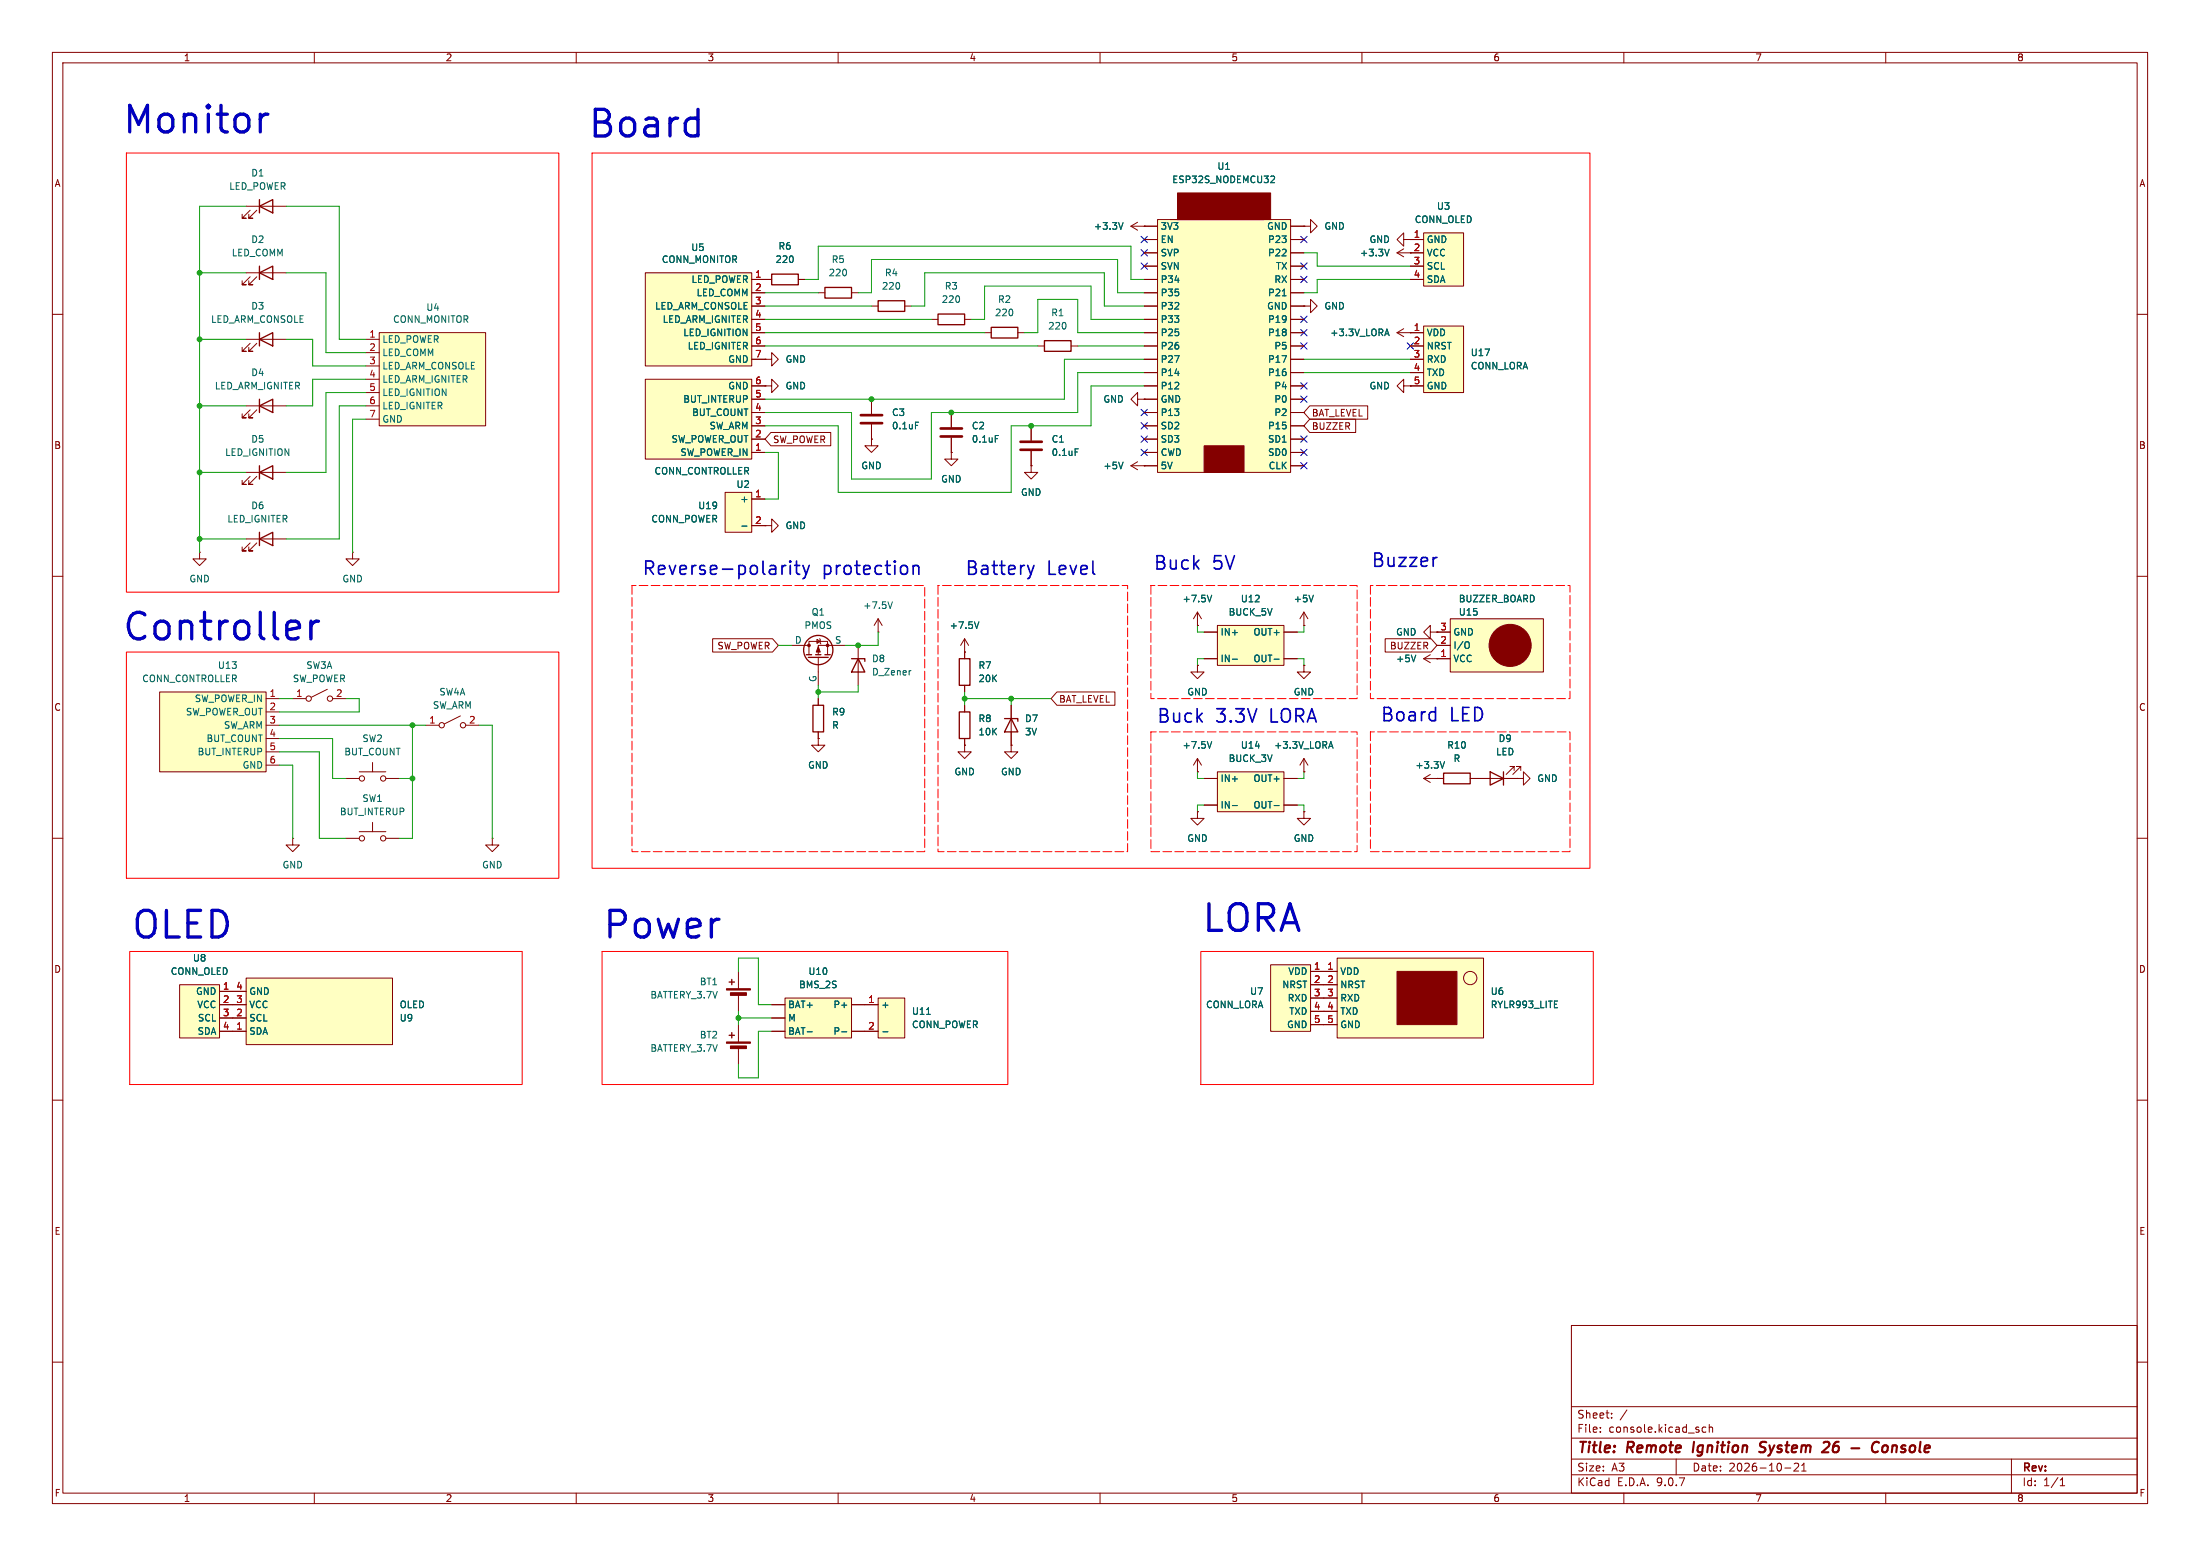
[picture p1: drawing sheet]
<svg xmlns="http://www.w3.org/2000/svg" width="420mm" height="297mm" viewBox="0 0 420 297" stroke-linecap="round" stroke-linejoin="round" font-family="sans-serif">
<g fill="none" stroke="#840000" stroke-width=".19">
<path d="M10 10h400v277h-400zM12 12h396v273h-396zM60 10v2M110 10v2M160 10v2M210 10v2M260 10v2M310 10v2M360 10v2M10 60h2M408 60h2M215.9 88.9l1.3 .8"/>
<path d="M215.9 88.9h2.5M217.2 88.1l-1.3 .8M218.4 88.9h.1M10 110h2M408 110h2M10 160h2M408 160h2M94 160v1.3h1.2l-1.2 1.3-1.3-1.3h1.3M94 160h.1M10 210h2M408 210h2M300 253h108v32h-108z"/>
<path d="M10 260h2M300 278.5h108M300 274.5h108M300 268.5h108M305.5 273.2v.2M305.5 272.5v.1M307.7 270.5v.2M307.7 269.8v.1M310.6 269.1l-1.3 1.9M320 278.5v3M325.7 272.5l-.5-.1-.3 .3 .2 .6h.6M326.3 272.5l.2-.1 .4 .1v.9"/>
<path d="M326.3 271.9v1.5M343.3 279.4v.5l-.9 .9h1M343.9 279.7l.5-.4v1.5M384 278.5v6.5M408 260h2M60 285v2M110 285v2M160 285v2M210 285v2M260 285v2M300 281.5h108M310 285v2"/>
<path d="M340.7 280.2h1.2M343.9 280.8h.9M360 285v2M393.3 283.6h.9M393.3 282.5l.4-.4v1.5"/>
</g>
<path d="M323.4 275.2l-.3 2M336.9 277a.85 .85 0 0 1-1.1 .1M336.9 275.2l-.7 .1a.46 .46 0 0 0-.2 .5 .46 .46 0 0 0 .3 .4l.6 .1M348.4 275.2l.7 .1 .1 .5-.1 .3-1.3 1.1h1.2M353.4 276.4h1.6M358.7 275.4a.8 .8 0 0 0-.9-.1 .8 .8 0 0 0-.4 .8M359.5 276.1a.52 .52 0 0 1 .5-.2 .52 .52 0 0 1 .4 .4l-.1 .5a.55 .55 0 0 1-.5 .4 .55 .55 0 0 1-.5-.4z" fill="none" stroke="#840000" stroke-width=".4"/>
<path d="M214.4 88.2l-.4 1.3" fill="none" stroke="#006464" stroke-width=".19"/>
<path d="M221 41.9h25.4v48.3h-25.4z" fill="#ffffc2"/>
<g fill="none" stroke="#840000" stroke-width=".19">
<path d="M218.4 43.2h2.6M218.4 45.7h2.6M218.4 48.3h2.6M218.4 50.8h2.6M218.4 53.3h2.6M218.4 55.9h2.6M218.4 58.4h2.6M221 41.9h25.4v48.3h-25.4zM223.5 41.9h17.8zM246.4 43.2h2.5M246.4 45.7h2.5M246.4 48.3h2.5"/>
<path d="M246.4 50.8h2.5M246.4 53.3h2.5M246.4 55.9h2.5M246.4 58.4h2.5M218.4 61h2.6M218.4 63.5h2.6M218.4 66h2.6M218.4 68.6h2.6M218.4 71.1h2.6M218.4 73.7h2.6M218.4 76.2h2.6M218.4 78.7h2.6"/>
<path d="M246.4 61h2.5M246.4 63.5h2.5M246.4 66h2.5M246.4 68.6h2.5M246.4 71.1h2.5M246.4 73.7h2.5M246.4 76.2h2.5M246.4 78.7h2.5M218.4 81.3h2.6M218.4 83.8h2.6M218.4 86.4h2.6M218.4 88.9h2.6"/>
<path d="M246.4 81.3h2.5M246.4 83.8h2.5M246.4 86.4h2.5M246.4 88.9h2.5"/>
</g>
<g fill="#840000" stroke="#840000" stroke-width=".19">
<path d="M224.8 36.8h17.8v5.1h-17.8z"/>
<path d="M229.9 85.1h7.6v5.1h-7.6z"/>
</g>
<path d="M242.8 33.6l.4 .1 .1 .3-.8 .9h.8M244.8 56.5h.7" fill="none" stroke="#006464" stroke-width=".19"/>
<path d="M271.8 44.5h7.6v10.1h-7.6z" fill="#ffffc2"/>
<g fill="none" stroke="#840000" stroke-width=".19">
<path d="M269.2 45.7h2.6M269.2 48.3h2.6M269.2 50.8h2.6M269.2 53.3h2.6M271.8 44.5h7.6v10.1h-7.6zM181.6 86.4v1.2h1.3l-1.3 1.3-1.3-1.3h1.3M181.6 86.4h.1M228.6 119.4h.1M228.6 116.8l-.8 1.3M228.6 116.8l.8 1.3M228.6 116.8v2.6M228.6 127v1.3h1.3l-1.3 1.2-1.3-1.2h1.3"/>
<path d="M228.6 127h.1M68.6 158.8h5.1M71.1 157v1.8M55.9 160v1.3h1.2l-1.2 1.3-1.3-1.3h1.3M55.9 160h.1M66 160h2.6M73.7 160h2.5M141 195.6v3.3M141 199.9v3.3"/>
<circle cx="69.1" cy="160" r=".51"/>
<circle cx="73.2" cy="160" r=".51"/>
</g>
<path d="M231.3 113.6l-.4 1.3" fill="none" stroke="#006464" stroke-width=".19"/>
<g fill="#840000" stroke="#840000" stroke-width=".19">
<path d="M138.7 198.9h4.6v.2h-4.6z"/>
<path d="M139.4 199.6h3.1v.6h-3.1z"/>
</g>
<path d="M139.2 197.6h1M139.7 197.1v1" fill="none" stroke="#840000" stroke-width=".25"/>
<path d="M149.9 190.5h12.7v7.6h-12.7z" fill="#ffffc2"/>
<g fill="none" stroke="#840000" stroke-width=".19">
<path d="M47 39.4h7.6M47.8 40.1l-1.6 1.6h.8h-.8v-.8M49 40.1l-1.5 1.6h.8h-.8v-.8M47 64.8h7.6M47.8 65.5l-1.6 1.6h.8h-.8v-.8M49 65.5l-1.5 1.6h.8h-.8v-.8M166.4 83.8v1.3h1.2l-1.2 1.3-1.3-1.3h1.3M166.4 83.8h.1M147.3 191.8h2.6M147.3 194.3h2.6M147.3 196.9h2.6M149.9 190.5h12.7v7.6h-12.7z"/>
<path d="M162.6 191.8h2.5M162.6 196.9h2.5"/>
</g>
<path d="M154.1 196.9h1M160.7 196.9h.9" fill="none" stroke="#006464" stroke-width=".19"/>
<path d="M49.5 39.4l2.6-1.3v2.5zM49.5 38.1v2.5M49.5 64.8l2.6-1.3v2.5zM49.5 63.5v2.5" fill="none" stroke="#840000" stroke-width=".25"/>
<path d="M167.6 190.5h5.1v7.6h-5.1z" fill="#ffffc2"/>
<g fill="none" stroke="#840000" stroke-width=".19">
<path d="M47 52.1h7.6M47.8 52.8l-1.6 1.6h.8h-.8v-.8M49 52.8l-1.5 1.6h.8h-.8v-.8M146 73.7h1.3v-1.3l1.3 1.3-1.3 1.2v-1.2M146 73.7h.1M47 90.2h7.6M47.8 90.9l-1.6 1.6h.8h-.8v-.8M49 90.9l-1.5 1.6h.8h-.8v-.8M47 102.9h7.6M47.8 103.6l-1.6 1.6h.8h-.8v-.8M49 103.6l-1.5 1.6h.8h-.8v-.8M67.3 105.4v1.3h1.3l-1.3 1.3-1.3-1.3h1.3"/>
<path d="M67.3 105.4h.1M184.1 142.2v1.3h1.3l-1.3 1.3-1.2-1.3h1.2M184.1 142.2h.1M248.9 147.3h.1M248.9 154.9v1.3h1.3l-1.3 1.3-1.3-1.3h1.3M248.9 154.9h.1M248.9 144.8l-.7 1.3M248.9 144.8l.8 1.3M248.9 144.8v2.5M165.1 191.8h2.5M165.1 196.9h2.5M167.6 190.5h5.1v7.6h-5.1z"/>
</g>
<path d="M253.8 142.5h.6M254.1 141.5l.4 1.3M168.6 196.9h.9M176.9 193.6h.7" fill="none" stroke="#006464" stroke-width=".19"/>
<path d="M49.5 52.1l2.6-1.3v2.5zM49.5 50.8v2.5M49.5 90.2l2.6-1.3v2.5zM49.5 88.9v2.5M49.5 102.9l2.6-1.3v2.5zM49.5 101.6v2.5" fill="none" stroke="#840000" stroke-width=".25"/>
<path d="M255.3 182.9h27.9v15.2h-27.9z" fill="#ffffc2"/>
<g fill="none" stroke="#840000" stroke-width=".19">
<path d="M252.7 185.4h2.6M252.7 188h2.6M252.7 190.5h2.6M252.7 193h2.6M252.7 195.6h2.6M255.3 182.9h27.9v15.2h-27.9z"/>
<circle cx="280.7" cy="186.7" r="1.27"/>
</g>
<path d="M266.7 185.4h11.4v10.2h-11.4z" fill="#840000" stroke="#840000" stroke-width=".19"/>
<path d="M296.7 192.3h.7M296.7 191.1h.7" fill="none" stroke="#006464" stroke-width=".19"/>
<path d="M242.6 184.2h7.6v12.7h-7.6z" fill="#ffffc2"/>
<g fill="none" stroke="#840000" stroke-width=".19">
<path d="M47 77.5h7.6M47.8 78.2l-1.6 1.6h.8h-.8v-.8M49 78.2l-1.5 1.6h.8h-.8v-.8M146 68.6h1.3v-1.3l1.3 1.3-1.3 1.3v-1.3M146 68.6h.1M38.1 105.4v1.3h1.3l-1.3 1.3-1.3-1.3h1.3M38.1 105.4h.1M184.1 134.6v1.3M273 120.7v-1.3l-1.2 1.3 1.2 1.2v-1.2h1.3M274.3 120.7h.1M184.1 141v1.2M242.6 184.2h7.6v12.7h-7.6z"/>
<path d="M250.2 185.4h2.5M250.2 188h2.5M250.2 190.5h2.5M250.2 193h2.5M250.2 195.6h2.5"/>
</g>
<path d="M49.5 77.5l2.6-1.3v2.5zM49.5 76.2v2.5M183.1 135.9h2.1v5.1h-2.1z" fill="none" stroke="#840000" stroke-width=".25"/>
<path d="M72.4 63.5h20.3v17.8h-20.3z" fill="#ffffc2"/>
<g fill="none" stroke="#840000" stroke-width=".19">
<path d="M215.9 43.2l1.3 .7M215.9 43.2h2.5M217.2 42.4l-1.3 .8M218.4 43.2h.1M69.8 64.8h2.6M69.8 67.3h2.6M69.8 69.9h2.6M69.8 72.4h2.6M69.8 74.9h2.6M69.8 77.5h2.6M72.4 63.5h20.3v17.8h-20.3zM217.2 76.2v-1.3l-1.3 1.3 1.3 1.3v-1.3h1.2"/>
<path d="M218.4 76.2h.1M69.8 80h2.6M196.8 81.3v2.8M196.8 86.1v2.8M146 100.3h1.3v-1.2l1.3 1.2-1.3 1.3v-1.3M146 100.3h.1M151.1 123.2h3.3M154.4 125v-2.6h3.6v2.6M156 122l.6 .4-.6 .4zM156.2 125.5v5.3M156.2 133.4v1.2M156.2 139.7v1.3"/>
<path d="M156.5 121.9l.2 1M161.3 123.2h-5.1v1.8M184.1 124.5v1.2M184.1 130.8v1.3M271.8 125.7l1.2 .8M271.8 125.7h2.5M273 125l-1.2 .7M274.3 125.7h.1M156.2 141v1.2h1.3l-1.3 1.3-1.3-1.3h1.3M156.2 141h.1"/>
</g>
<path d="M214.4 42.5l-.4 1.3M205.2 85.7h.7M270.3 125l-.4 1.3" fill="none" stroke="#006464" stroke-width=".19"/>
<g fill="none" stroke="#840000" stroke-width=".25">
<path d="M153.9 125h1M154.3 125.5h3.8M155.2 134.6h2v5.1h-2zM155.7 125h1M157.5 125h1M183.1 125.7h2.1v5.1h-2.1z"/>
<circle cx="156.2" cy="124.1" r="2.79"/>
</g>
<g fill="#840000" stroke="#840000" stroke-width=".19">
<path d="M156.2 123.4l.4 1.1h-.8z"/>
<circle cx="154.4" cy="123.2" r=".25"/>
<circle cx="158" cy="123.2" r=".25"/>
</g>
<path d="M194.8 84.3h4.1M194.8 85.9h4.1" fill="none" stroke="#840000" stroke-width=".51"/>
<path d="M123.2 72.4h20.3v15.2h-20.3z" fill="#ffffc2"/>
<g fill="none" stroke="#840000" stroke-width=".19">
<path d="M248.9 43.2h1.3v1.3l1.3-1.3-1.3-1.3v1.3M248.9 43.2h.1M266.7 48.3l1.3 .7M266.7 48.3h2.5M268 45.7v-1.2l-1.3 1.2 1.3 1.3v-1.3h1.2M268 47.5l-1.3 .8M269.2 45.7h.1M123.2 72.4h20.3v15.2h-20.3zM143.5 78.7h2.5M143.5 76.2h2.5M143.5 73.7h2.5M143.5 86.4h2.5"/>
<path d="M143.5 83.8h2.5M143.5 81.3h2.5"/>
</g>
<path d="M265.2 47.6l-.4 1.2" fill="none" stroke="#006464" stroke-width=".19"/>
<path d="M138.4 94h5.1v7.6h-5.1z" fill="#ffffc2"/>
<g fill="none" stroke="#840000" stroke-width=".19">
<path d="M181.6 78.7v2.8M188 63.5h1.2M194.3 63.5h1.3M198.1 66h1.3M204.5 66h1.2M268 73.7v-1.3l-1.3 1.3 1.3 1.2v-1.2h1.2M269.2 73.7h.1M138.4 94h5.1v7.6h-5.1zM143.5 95.3h2.5M181.6 83.6v2.8M196.8 88.9v1.3h1.3l-1.3 1.2-1.2-1.2h1.2M196.8 88.9h.1"/>
<path d="M143.5 100.3h2.5M167.6 118.1l-.7 1.3M167.6 118.1l.8 1.3M167.6 118.1v2.6M163.8 123.2v7.6M167.6 120.7h.1"/>
</g>
<path d="M190 83.1h.6M141.6 100.4h1M170.4 114.9l-.5 1.2M173.8 128h.1" fill="none" stroke="#006464" stroke-width=".19"/>
<path d="M189.2 62.5h5.1v2h-5.1zM199.4 65h5.1v2.1h-5.1zM162.6 125.7h2.5v.5M163.8 125.7l1.3 2.6h-2.5z" fill="none" stroke="#840000" stroke-width=".25"/>
<path d="M179.6 81.8h4M179.6 83.3h4" fill="none" stroke="#840000" stroke-width=".51"/>
<path d="M276.9 118.1h17.7v10.2h-17.7z" fill="#ffffc2"/>
<path d="M248.9 58.4h1.3v1.3l1.3-1.3-1.3-1.2v1.2M248.9 58.4h.1M276.9 118.1h17.7v10.2h-17.7zM274.3 125.7h2.6M274.3 123.2h2.6M274.3 120.7h2.6M141 185.4v3.3M141 189.7v3.3" fill="none" stroke="#840000" stroke-width=".19"/>
<g fill="#840000" stroke="#840000" stroke-width=".19">
<path d="M138.7 188.7h4.6v.3h-4.6z"/>
<path d="M139.4 189.5h3.1v.5h-3.1z"/>
<circle cx="288.3" cy="123.2" r="4"/>
</g>
<path d="M280.2 122.5l.1 .1a.81 .81 0 0 1-.1 1.2" fill="none" stroke="#006464" stroke-width=".19"/>
<path d="M139.2 187.5h1M139.7 186.9v1.1" fill="none" stroke="#840000" stroke-width=".25"/>
<path d="M271.8 62.2h7.6v12.7h-7.6z" fill="#ffffc2"/>
<g fill="none" stroke="#840000" stroke-width=".19">
<path d="M266.7 63.5h5.1M266.7 63.5l1.3 .8M268 62.7l-1.3 .8M269.2 63.5h.1M269.2 66h2.6M269.2 68.6h2.6M269.2 71.1h2.6M269.2 73.7h2.6M271.8 62.2h7.6v12.7h-7.6zM193 134.6v7.6M228.6 154.9v1.3h1.3l-1.3 1.3-1.3-1.3h1.3M228.6 154.9h.1"/>
<path d="M228.6 147.3h.1M228.6 144.8l-.8 1.3M228.6 144.8l.8 1.3M228.6 144.8v2.5"/>
</g>
<path d="M264.5 63.7h.6M264.8 62.8l.4 1.3M231.3 141.5l-.4 1.3" fill="none" stroke="#006464" stroke-width=".19"/>
<path d="M191.8 137.2h2.5v.5M193 137.2l1.3 2.5h-2.5z" fill="none" stroke="#840000" stroke-width=".25"/>
<path d="M232.4 147.3h12.7v7.6h-12.7z" fill="#ffffc2"/>
<g fill="none" stroke="#840000" stroke-width=".19">
<path d="M248.9 119.4h.1M248.9 116.8l-.7 1.3M248.9 116.8l.8 1.3M248.9 116.8v2.6M184.1 124.5h.1M184.1 121.9l-.7 1.3M184.1 121.9l.8 1.3M184.1 121.9v2.6M248.9 127v1.3h1.3l-1.3 1.2-1.3-1.2h1.3M248.9 127h.1M193 142.2v1.3h1.3l-1.3 1.3-1.2-1.3h1.2M193 142.2h.1"/>
<path d="M229.9 148.6h2.5M229.9 153.7h2.5M232.4 147.3h12.7v7.6h-12.7zM245.1 148.6h2.5M245.1 153.7h2.5M271.8 148.6h3.8M271.8 148.6l1.2 .8M273 147.8l-1.2 .8M274.3 148.6h.1M280.7 148.6h8.9M289.1 147.1v-.8h-.8h.8l-1.6 1.5M289.6 148.6h1.2v-1.3l1.3 1.3-1.3 1.3v-1.3"/>
<path d="M289.6 148.6h.1M290.3 147.1v-.8h-.7h.7l-1.5 1.5"/>
</g>
<path d="M186.9 118.7l-.5 1.3M250.7 113.6l-.4 1.3M235.3 153.8h.9M243.2 153.8h1M275.8 145.4l-.5 1.2" fill="none" stroke="#006464" stroke-width=".19"/>
<path d="M275.6 147.6h5.1v2h-5.1zM284.5 147.3l2.5 1.3-2.5 1.3zM287 147.3v2.6" fill="none" stroke="#840000" stroke-width=".25"/>
<path d="M232.4 119.4h12.7v7.6h-12.7z" fill="#ffffc2"/>
<g fill="none" stroke="#840000" stroke-width=".19">
<path d="M232.4 119.4h12.7v7.6h-12.7zM55.9 133.4h2.5M62.5 131.6l-3.1 1.5M63.5 133.4h2.5M81.3 138.4h2.5M87.9 136.7l-3.1 1.5M88.9 138.4h2.5M229.9 120.7h2.5M229.9 125.7h2.5M245.1 120.7h2.5M245.1 125.7h2.5M66 148.6h2.6"/>
<path d="M68.6 147.3h5.1M71.1 145.5v1.8M73.7 148.6h2.5"/>
<circle cx="58.9" cy="133.4" r=".51"/>
<circle cx="63" cy="133.4" r=".51"/>
<circle cx="84.3" cy="138.4" r=".51"/>
<circle cx="88.4" cy="138.4" r=".51"/>
<circle cx="69.1" cy="148.6" r=".51"/>
<circle cx="73.2" cy="148.6" r=".51"/>
</g>
<path d="M235.3 125.8h.9M243.2 125.8h1" fill="none" stroke="#006464" stroke-width=".19"/>
<path d="M30.5 132.1h20.3v15.2h-20.3z" fill="#ffffc2"/>
<path d="M30.5 132.1h20.3v15.2h-20.3zM50.8 133.4h2.5M50.8 135.9h2.5M50.8 138.4h2.5M50.8 141h2.5M50.8 143.5h2.5M50.8 146.1h2.5" fill="none" stroke="#840000" stroke-width=".19"/>
<path d="M34.3 188h7.6v10.1h-7.6z" fill="#ffffc2"/>
<path d="M34.3 188h7.6v10.1h-7.6zM41.9 189.2h2.5M41.9 191.8h2.5M41.9 194.3h2.5M41.9 196.9h2.5" fill="none" stroke="#840000" stroke-width=".19"/>
<path d="M47 186.7h27.9v12.7h-27.9z" fill="#ffffc2"/>
<path d="M44.4 196.9h2.6M44.4 194.3h2.6M44.4 191.8h2.6M44.4 189.2h2.6M47 186.7h27.9v12.7h-27.9z" fill="none" stroke="#840000" stroke-width=".19"/>
<path d="M123.2 52.1h20.3v17.8h-20.3z" fill="#ffffc2"/>
<g fill="none" stroke="#840000" stroke-width=".19">
<path d="M123.2 52.1h20.3v17.8h-20.3zM143.5 53.3h3.8M143.5 55.9h2.5M143.5 58.4h2.5M152.4 53.3h1.3M156.2 55.9h1.3M162.6 55.9h1.2M166.4 58.4h1.2M172.7 58.4h1.3M218.4 43.2h.1M218.4 53.3h2.6M218.4 55.9h2.6"/>
<path d="M218.4 58.4h2.6M218.4 43.2h2.6M218.4 45.7h2.6M218.4 48.3h2.6M218.4 50.8h2.6M246.4 53.3h2.5M246.4 55.9h2.5M246.4 58.4h2.5M246.4 43.2h2.5M246.4 45.7h2.5M246.4 48.3h2.5M246.4 50.8h2.5"/>
<path d="M248.9 43.2h.1M248.9 58.4h.1M269.2 45.7h.1M269.2 53.3h2.6M269.2 45.7h2.6M269.2 48.3h2.6M269.2 50.8h2.6M143.5 61h2.5M143.5 63.5h2.5M143.5 66h2.5M143.5 68.6h2.5M143.5 73.7h2.5"/>
<path d="M143.5 76.2h2.5M143.5 78.7h2.5M146 73.7h.1M146 68.6h.1M166.4 76.2v2.8M177.8 61h1.3M181.6 78.7v2.8M184.1 61h1.3M218.4 76.2h.1M218.4 61h2.6M218.4 63.5h2.6M218.4 66h2.6"/>
<path d="M218.4 68.6h2.6M218.4 71.1h2.6M218.4 73.7h2.6M218.4 76.2h2.6M218.4 78.7h2.6M246.4 61h2.5M246.4 63.5h2.5M246.4 66h2.5M246.4 68.6h2.5M246.4 71.1h2.5M246.4 73.7h2.5M246.4 76.2h2.5"/>
<path d="M246.4 78.7h2.5M250 77.5h11.1v2.5h-11.1l-1.1-1.3zM269.2 73.7h.1M269.2 63.5h.1M269.2 63.5h2.6M269.2 66h2.6M269.2 68.6h2.6M269.2 71.1h2.6M269.2 73.7h2.6M143.5 81.3h2.5M143.5 83.8h2.5M143.5 86.4h2.5"/>
<path d="M143.5 95.3h2.5M147.2 82.5h11.4v2.6h-11.4l-1.2-1.3zM166.4 83.8h.1M166.4 81v2.8M181.6 86.4h.1M181.6 83.6v2.8M196.8 88.9h.1M196.8 81.3v2.8M196.8 86.1v2.8M218.4 88.9h.1M218.4 81.3h2.6M218.4 83.8h2.6"/>
<path d="M218.4 86.4h2.6M218.4 88.9h2.6M246.4 81.3h2.5M246.4 83.8h2.5M246.4 86.4h2.5M246.4 88.9h2.5M250 80h8.8v2.6h-8.8l-1.1-1.3zM143.5 100.3h2.5M146 100.3h.1M228.6 119.4h.1M248.9 119.4h.1M136 121.9h11.5l1.1 1.3-1.1 1.3h-11.5z"/>
<path d="M156.2 133.4v1.2M156.2 139.7v1.3M184.1 124.5h.1M184.1 124.5v1.2M184.1 130.8v1.3M184.1 134.6v1.3M193 134.6v2.6M193 139.7v2.5M201.8 132.1h11v2.5h-11l-1.1-1.2zM228.6 127h.1M229.9 120.7h2.5M229.9 125.7h2.5"/>
<path d="M245.1 120.7h2.5M245.1 125.7h2.5M248.9 127h.1M264.4 121.9h8.8l1.1 1.3-1.1 1.3h-8.8zM274.3 120.7h.1M274.3 125.7h.1M274.3 120.7h2.6M274.3 125.7h2.6M274.3 123.2h2.6M156.2 141h.1M184.1 142.2h.1M184.1 141v1.2"/>
<path d="M193 142.2h.1M228.6 154.9h.1M228.6 147.3h.1M229.9 148.6h2.5M229.9 153.7h2.5M245.1 148.6h2.5M245.1 153.7h2.5M248.9 147.3h.1M248.9 154.9h.1M274.3 148.6h.1M274.3 148.6h1.3M280.7 148.6h3.8"/>
<path d="M287 148.6h2.6M289.6 148.6h.1M41.9 191.8h5.1M41.9 194.3h5.1M41.9 196.9h5.1M41.9 189.2h5.1M147.3 191.8h2.6M147.3 194.3h2.6M147.3 196.9h2.6M162.6 191.8h5M162.6 196.9h5M250.2 185.4h5.1"/>
<path d="M250.2 188h5.1M250.2 190.5h5.1M250.2 193h5.1M250.2 195.6h5.1"/>
</g>
<path d="M147.3 52.3h5.1v2.1h-5.1zM157.5 54.9h5.1v2h-5.1zM167.6 57.4h5.1v2h-5.1zM179.1 59.9h5v2.1h-5z" fill="none" stroke="#840000" stroke-width=".25"/>
<path d="M164.3 79.2h4.1M164.3 80.8h4.1" fill="none" stroke="#840000" stroke-width=".51"/>
<g fill="none" stroke="#006464" stroke-width=".19">
<path d="M242.8 33.6l.4 .1 .1 .3-.8 .9h.8M214.4 42.5l-.4 1.3M244.8 56.5h.7M265.2 47.6l-.4 1.2M264.5 63.7h.6M264.8 62.8l.4 1.3M174.8 80.6h.6M190 83.1h.6M205.2 85.7h.7M214.4 88.2l-.4 1.3M141.6 100.4h1M186.9 118.7l-.5 1.3"/>
<path d="M231.3 113.6l-.4 1.3M250.7 113.6l-.4 1.3M235.3 125.8h.9M243.2 125.8h1M270.3 125l-.4 1.3M280.2 122.5l.1 .1a.81 .81 0 0 1-.1 1.2M231.3 141.5l-.4 1.3M235.3 153.8h.9M243.2 153.8h1M253.8 142.5h.6M254.1 141.5l.4 1.3M275.8 145.4l-.5 1.2"/>
<path d="M154.1 196.9h1M160.7 196.9h.9M168.6 196.9h.9M176.9 193.6h.7M296.7 192.3h.7M296.7 191.1h.7"/>
</g>
<path d="M24.1 29.2h82.6v83.8h-82.6zM113 29.2h190.5v136.5h-190.5zM24.1 124.5h82.6v43.1h-82.6zM24.8 181.6h74.9v25.4h-74.9zM114.9 181.6h77.5v25.4h-77.5zM229.2 181.6h75v25.4h-75z" fill="none" stroke="#f00" stroke-width=".19"/>
<path d="M120.6 111.8v50.8h55.9v-50.8h-55.9M179.1 111.8v50.8h36.2v-50.8h-36.2M219.7 111.8v21.6h39.4v-21.6h-39.4M261.6 111.8v21.6h38.1v-21.6h-38.1M219.7 139.7v22.9h39.4v-22.9h-39.4M261.6 139.7v22.9h38.1v-22.9h-38.1" fill="none" stroke="#f00" stroke-width=".19" stroke-dasharray="1.7 .6"/>
<g fill="none" stroke="#009600" stroke-width=".19">
<path d="M47 39.4h-8.9v66M54.6 39.4h10.2v25.4h5M38.1 52.1h8.9M54.6 52.1h7.6v15.2h7.6M146 58.4h20.4M146 55.9h10.2M153.7 53.3h2.5v-6.3h59.7v6.3h2.5M163.8 55.9h2.6v-6.4h47v6.4h5M174 58.4h2.5v-6.3h34.3v6.3h7.6M248.9 48.3h2.6v2.5h17.7M269.2 53.3h-17.7v2.6h-2.6M38.1 77.5h8.9"/>
<path d="M38.1 64.8h8.9M54.6 64.8h5.1v5.1h10.1M69.8 72.4h-10.1v5.1h-5.1M69.8 77.5h-5v25.4h-10.2M69.8 74.9h-7.6v15.3h-7.6M146 63.5h42M146 61h31.8M146 66h52.1M185.4 61h2.6v-6.4h20.3v6.4h10.1M195.6 63.5h2.5v-6.3h7.6v6.3h12.7M205.7 66h12.7M218.4 71.1h-12.7v7.6h-27.9v12.7h-15.2v-12.7h-16.6"/>
<path d="M218.4 68.6h-15.2v7.6h-57.2M218.4 73.7h-10.1v7.6h-15.3v12.7h-33v-12.7h-14M248.9 71.1h20.3M248.9 68.6h20.3M38.1 90.2h8.9M69.8 80h-2.5v25.4M146 86.4h2.6v8.9h-2.6M38.1 102.9h8.9M228.6 119.4v1.3h1.3M248.9 119.4v1.3h-1.3M53.3 133.4h2.6M53.3 138.4h28"/>
<path d="M66 133.4h2.6v2.5h-15.3M78.7 138.4v21.6h-2.5M91.4 138.4h2.6v21.6M148.6 123.2h2.5M156.2 130.8v2.6M163.8 130.8v1.3h-7.6M167.6 120.7v2.5h-6.3M184.1 132.1v2.5M184.1 133.4h16.6M193 133.4v1.2M229.9 125.7h-1.3v1.3M247.6 125.7h1.3v1.3"/>
<path d="M53.3 141h10.2v7.6h2.5M53.3 143.5h7.7v16.5h5M53.3 146.1h2.6v13.9M76.2 148.6h2.5M228.6 147.3v1.3h1.3M229.9 153.7h-1.3v1.2M247.6 153.7h1.3v1.2M248.9 147.3v1.3h-1.3M141 185.4v-2.5h3.8v8.9h2.5M141 193v2.6M141 194.3h6.3M147.3 196.9h-2.5v8.8h-3.8v-2.5"/>
</g>
<g fill="none" stroke="#000084" stroke-width=".19">
<path d="M217.8 50.2l1.2 1.2M217.8 45.1l1.2 1.2M217.8 47.7l1.2 1.2M219 50.2l-1.2 1.2M219 45.1l-1.2 1.2M219 47.7l-1.2 1.2M248.3 45.1l1.2 1.2M248.3 50.2l1.2 1.2M248.3 52.7l1.2 1.2M249.5 45.1l-1.2 1.2M249.5 50.2l-1.2 1.2M249.5 52.7l-1.2 1.2"/>
<path d="M217.8 78.1l1.2 1.2M219 78.1l-1.2 1.2M248.3 60.4l1.2 1.2M248.3 62.9l1.2 1.2M248.3 65.4l1.2 1.2M248.3 75.6l1.2 1.2M248.3 73.1l1.2 1.2M249.5 60.4l-1.2 1.2M249.5 62.9l-1.2 1.2M249.5 65.4l-1.2 1.2M249.5 75.6l-1.2 1.2M249.5 73.1l-1.2 1.2"/>
<path d="M268.6 65.4l1.2 1.2M269.8 65.4l-1.2 1.2M217.8 80.7l1.2 1.2M217.8 83.2l1.2 1.2M217.8 85.8l1.2 1.2M219 80.7l-1.2 1.2M219 83.2l-1.2 1.2M219 85.8l-1.2 1.2M248.3 85.8l1.2 1.2M248.3 88.3l1.2 1.2M248.3 83.2l1.2 1.2M249.5 85.8l-1.2 1.2"/>
<path d="M249.5 88.3l-1.2 1.2M249.5 83.2l-1.2 1.2"/>
</g>
<path d="M49.7 21.8v3.4M51.1 21.8a1.3 1.3 0 0 0-1.4 1M132.8 22.6l.4 .2M133.2 20.9v5M133.2 25.7l-.4 .2M55.5 118.6h.9l.5 .2 .3 .5v.5l-2.4 .5M59.4 118.6v3.4M60.8 118.6a1.3 1.3 0 0 0-1.4 .9M56.9 121.7l-.5 .3h-.9" fill="none" stroke="#0000c2" stroke-width=".63"/>
<g fill="none" stroke="#0000c2" stroke-width=".32">
<path d="M150 107.9a.65 .65 0 0 0-.7 .5M150.9 107.1v.2M150.9 107.9v1.7M150.9 107.1l-.2 .1 .2 .1M150.9 107.1l.1 .1-.1 .1M151.7 107.9h1M152.1 107.1v2.2l.1 .2 .5 .1M153.3 107.9l.6 1.7M153.9 109.6l-.3 .6-.3 .3M154.5 107.9l-.6 1.7M174.3 108.2a.63 .63 0 0 1 1.1 .1v1.3M174.3 107.9v1.7"/>
<path d="M196.2 107.9l.6 1.7M196.8 109.6l-.4 .7M197.4 107.9l-.6 1.7M274.3 106.4l-.5 .1M273.8 135.9l.2 .1M274 135v2.6M274 137.4l-.2 .2"/>
</g>
<g fill="#009600" stroke="#009600" stroke-width=".19">
<circle cx="193" cy="133.4" r=".46"/>
<circle cx="184.1" cy="133.4" r=".46"/>
<circle cx="196.8" cy="81.3" r=".46"/>
<circle cx="163.8" cy="123.2" r=".46"/>
<circle cx="141" cy="194.3" r=".46"/>
<circle cx="156.2" cy="132.1" r=".46"/>
<circle cx="38.1" cy="102.9" r=".46"/>
<circle cx="38.1" cy="77.5" r=".46"/>
<circle cx="38.1" cy="90.2" r=".46"/>
<circle cx="38.1" cy="52.1" r=".46"/>
<circle cx="38.1" cy="64.8" r=".46"/>
<circle cx="78.7" cy="148.6" r=".46"/>
<circle cx="78.7" cy="138.4" r=".46"/>
<circle cx="166.4" cy="76.2" r=".46"/>
<circle cx="181.6" cy="78.7" r=".46"/>
</g>
<g font-size="7.1" fill="#0000c2">
<text x="23.1" y="26.4">Monitor</text>
<text x="112" y="27.1">Board</text>
<text x="23.1" y="123.1">Controller</text>
<text x="229.1" y="178.8">LORA</text>
<text x="24.8" y="180">OLED</text>
<text x="114.8" y="180">Power</text>
</g>
<g font-size="3.5" fill="#0000c2">
<text x="122.5" y="110.2">Reverse-polarity</text>
<text x="157" y="110.2">protection</text>
<text x="184.1" y="110.2">Battery</text>
<text x="199.9" y="110.2">Level</text>
<text x="220.1" y="109.2">Buck</text>
<text x="231.5" y="109.2">5V</text>
<text x="261.7" y="108.7">Buzzer</text>
<text x="220.7" y="138.4">Buck</text>
<text x="232.1" y="138.4">3.3V</text>
<text x="242.8" y="138.4">LORA</text>
<text x="263.4" y="138.1">Board</text>
<text x="276.8" y="138.1">LED</text>
</g>
<g font-size="2.8" fill="#840000">
<text x="301" y="277.9">Title:</text>
<text x="310.6" y="277.9">Remote</text>
<text x="324" y="277.9">Ignition</text>
<text x="337.6" y="277.9">System</text>
<text x="350.5" y="277.9">26</text>
<text x="356.6" y="277.9">-</text>
<text x="361.4" y="277.9">Console</text>
</g>
<g font-size="2.1" fill="#840000">
<text x="301" y="273.7">File:</text>
<text x="301" y="271">Sheet:</text>
<text x="307.1" y="273.7">console.kicad_sch</text>
<text x="301" y="281.1">Size:</text>
<text x="307.6" y="281.1">A3</text>
<text x="323" y="281.1">Date:</text>
<text x="330" y="281.1">2026-10-21</text>
<text x="386" y="281.3">Rev:</text>
<text x="301" y="283.9">KiCad</text>
<text x="308.7" y="283.9">E.D.A.</text>
<text x="316.3" y="283.9">9.0.7</text>
<text x="386" y="283.9">Id:</text>
<text x="390.1" y="283.9">1/1</text>
</g>
<g font-size="1.8" fill="#840000">
<text x="35" y="11.9">1</text>
<text x="85" y="11.9">2</text>
<text x="135" y="11.9">3</text>
<text x="185" y="11.9">4</text>
<text x="235" y="11.9">5</text>
<text x="285" y="11.9">6</text>
<text x="335" y="11.9">7</text>
<text x="385" y="11.9">8</text>
<text x="10.3" y="35.9">A</text>
<text x="408.3" y="35.9">A</text>
<text x="250.3" y="79.7">BAT_LEVEL</text>
<text x="250.3" y="82.2">BUZZER</text>
<text x="10.3" y="85.9">B</text>
<text x="147.5" y="84.8">SW_POWER</text>
<text x="408.2" y="85.9">B</text>
<text x="136.9" y="124.1">SW_POWER</text>
<text x="265.2" y="124.1">BUZZER</text>
<text x="10.3" y="135.9">C</text>
<text x="202.1" y="134.3">BAT_LEVEL</text>
<text x="408.2" y="135.9">C</text>
<text x="10.3" y="185.9">D</text>
<text x="408.2" y="185.9">D</text>
<text x="10.3" y="235.9">E</text>
<text x="408.3" y="235.9">E</text>
<text x="10.3" y="285.9">F</text>
<text x="35" y="286.9">1</text>
<text x="85" y="286.9">2</text>
<text x="135" y="286.9">3</text>
<text x="185" y="286.9">4</text>
<text x="235" y="286.9">5</text>
<text x="285" y="286.9">6</text>
<text x="335" y="286.9">7</text>
<text x="385" y="286.9">8</text>
<text x="408.3" y="285.9">F</text>
</g>
<g font-size="1.8" fill="#006464">
<text x="47.9" y="33.9">D1</text>
<text x="223.7" y="35.2">ESP32S_NODEMCU32</text>
<text x="232.3" y="32.6">U1</text>
<text x="43.7" y="36.4">LED_POWER</text>
<text x="274.2" y="40.2">U3</text>
<text x="47.9" y="46.6">D2</text>
<text x="148.5" y="47.9">R6</text>
<text x="208.7" y="44">+3.3V</text>
<text x="221.5" y="44">3V3</text>
<text x="221.5" y="46.6">EN</text>
<text x="241.8" y="44">GND</text>
<text x="242" y="46.6">P23</text>
<text x="252.7" y="44">GND</text>
<text x="261.3" y="46.6">GND</text>
<text x="270" y="42.8">CONN_OLED</text>
<text x="272.3" y="46.6">GND</text>
<text x="44.2" y="49.1">LED_COMM</text>
<text x="126.2" y="50.4">CONN_MONITOR</text>
<text x="131.9" y="48.1">U5</text>
<text x="147.9" y="50.4">220</text>
<text x="158.1" y="52.9">220</text>
<text x="158.7" y="50.4">R5</text>
<text x="168.8" y="52.9">R4</text>
<text x="221.5" y="49.1">SVP</text>
<text x="221.5" y="51.7">SVN</text>
<text x="242" y="49.1">P22</text>
<text x="243.5" y="51.7">TX</text>
<text x="259.5" y="49.1">+3.3V</text>
<text x="272.3" y="49.1">VCC</text>
<text x="272.3" y="51.7">SCL</text>
<text x="47.9" y="59.3">D3</text>
<text x="81.3" y="59.5">U4</text>
<text x="125" y="59.3">LED_ARM_CONSOLE</text>
<text x="131.9" y="54.2">LED_POWER</text>
<text x="132.9" y="56.7">LED_COMM</text>
<text x="168.3" y="55.5">220</text>
<text x="179.7" y="58">220</text>
<text x="180.3" y="55.5">R3</text>
<text x="190.4" y="58">R2</text>
<text x="221.5" y="54.2">P34</text>
<text x="221.5" y="56.7">P35</text>
<text x="221.5" y="59.3">P32</text>
<text x="241.8" y="59.3">GND</text>
<text x="242" y="56.7">P21</text>
<text x="243.2" y="54.2">RX</text>
<text x="252.7" y="59.3">GND</text>
<text x="272.3" y="54.2">SDA</text>
<text x="40.2" y="61.8">LED_ARM_CONSOLE</text>
<text x="72.9" y="65.6">LED_POWER</text>
<text x="74.9" y="61.8">CONN_MONITOR</text>
<text x="126.4" y="61.8">LED_ARM_IGNITER</text>
<text x="130.3" y="64.4">LED_IGNITION</text>
<text x="189.9" y="60.6">220</text>
<text x="200" y="63.1">220</text>
<text x="200.6" y="60.6">R1</text>
<text x="221.5" y="61.8">P33</text>
<text x="221.5" y="64.4">P25</text>
<text x="242" y="61.8">P19</text>
<text x="242" y="64.4">P18</text>
<text x="253.8" y="64.4">+3.3V_LORA</text>
<text x="272.3" y="64.4">VDD</text>
<text x="47.9" y="72">D4</text>
<text x="72.9" y="68.2">LED_COMM</text>
<text x="72.9" y="70.7">LED_ARM_CONSOLE</text>
<text x="131.2" y="66.9">LED_IGNITER</text>
<text x="138.9" y="69.4">GND</text>
<text x="149.9" y="69.4">GND</text>
<text x="221.5" y="66.9">P26</text>
<text x="221.5" y="69.4">P27</text>
<text x="221.5" y="72">P14</text>
<text x="242" y="69.4">P17</text>
<text x="242" y="72">P16</text>
<text x="243.2" y="66.9">P5</text>
<text x="272.3" y="66.9">NRST</text>
<text x="272.3" y="69.4">RXD</text>
<text x="272.3" y="72">TXD</text>
<text x="280.7" y="68.2">U17</text>
<text x="280.7" y="70.7">CONN_LORA</text>
<text x="40.9" y="74.5">LED_ARM_IGNITER</text>
<text x="72.9" y="73.3">LED_ARM_IGNITER</text>
<text x="72.9" y="75.8">LED_IGNITION</text>
<text x="130.3" y="77.1">BUT_INTERUP</text>
<text x="138.9" y="74.5">GND</text>
<text x="149.9" y="74.5">GND</text>
<text x="210.5" y="77.1">GND</text>
<text x="221.5" y="74.5">P12</text>
<text x="221.5" y="77.1">GND</text>
<text x="243.2" y="74.5">P4</text>
<text x="243.2" y="77.1">P0</text>
<text x="261.3" y="74.5">GND</text>
<text x="272.3" y="74.5">GND</text>
<text x="72.9" y="78.3">LED_IGNITER</text>
<text x="72.9" y="80.9">GND</text>
<text x="132" y="79.6">BUT_COUNT</text>
<text x="135.4" y="82.1">SW_ARM</text>
<text x="170.2" y="79.6">C3</text>
<text x="170.2" y="82.1">0.1uF</text>
<text x="185.4" y="82.1">C2</text>
<text x="221.5" y="79.6">P13</text>
<text x="221.5" y="82.1">SD2</text>
<text x="242" y="82.1">P15</text>
<text x="243.2" y="79.6">P2</text>
<text x="42.9" y="87.2">LED_IGNITION</text>
<text x="47.9" y="84.7">D5</text>
<text x="128.1" y="84.7">SW_POWER_OUT</text>
<text x="129.8" y="87.2">SW_POWER_IN</text>
<text x="164.3" y="89.8">GND</text>
<text x="185.4" y="84.7">0.1uF</text>
<text x="200.7" y="84.7">C1</text>
<text x="200.7" y="87.2">0.1uF</text>
<text x="210.5" y="89.8">+5V</text>
<text x="221.5" y="84.7">SD3</text>
<text x="221.5" y="87.2">CWD</text>
<text x="221.5" y="89.8">5V</text>
<text x="242" y="84.7">SD1</text>
<text x="242" y="87.2">SD0</text>
<text x="242.1" y="89.8">CLK</text>
<text x="124.8" y="90.8">CONN_CONTROLLER</text>
<text x="140.5" y="93.3">U2</text>
<text x="179.6" y="92.3">GND</text>
<text x="194.8" y="94.8">GND</text>
<text x="43.3" y="99.9">LED_IGNITER</text>
<text x="47.9" y="97.4">D6</text>
<text x="124.2" y="99.9">CONN_POWER</text>
<text x="133.2" y="97.4">U19</text>
<text x="141.2" y="96.1">+</text>
<text x="149.9" y="101.2">GND</text>
<text x="36.1" y="111.4">GND</text>
<text x="65.3" y="111.4">GND</text>
<text x="154.8" y="117.7">Q1</text>
<text x="164.7" y="116.4">+7.5V</text>
<text x="225.7" y="115.2">+7.5V</text>
<text x="234.5" y="117.7">BUCK_5V</text>
<text x="236.8" y="115.2">U12</text>
<text x="246.9" y="115.2">+5V</text>
<text x="278.4" y="117.7">U15</text>
<text x="278.4" y="115.2">BUZZER_BOARD</text>
<text x="151.7" y="122.9">D</text>
<text x="153.5" y="120.2">PMOS</text>
<text x="159.3" y="122.9">S</text>
<text x="181.2" y="120.2">+7.5V</text>
<text x="232.9" y="121.5">IN+</text>
<text x="239.2" y="121.5">OUT+</text>
<text x="266.4" y="121.5">GND</text>
<text x="277.4" y="124.1">I/O</text>
<text x="277.4" y="121.5">GND</text>
<text x="27" y="130.4">CONN_CONTROLLER</text>
<text x="41.5" y="127.9">U13</text>
<text x="55.8" y="130.4">SW_POWER</text>
<text x="58.4" y="127.9">SW3A</text>
<text x="156" y="130.3" transform="rotate(-90 156 130.3)">G</text>
<text x="166.4" y="126.6">D8</text>
<text x="166.4" y="129.1">D_Zener</text>
<text x="186.7" y="127.9">R7</text>
<text x="186.7" y="130.4">20K</text>
<text x="232.9" y="126.6">IN-</text>
<text x="239.2" y="126.6">OUT-</text>
<text x="266.4" y="126.6">+5V</text>
<text x="277.4" y="126.6">VCC</text>
<text x="35.4" y="136.8">SW_POWER_OUT</text>
<text x="37.1" y="134.2">SW_POWER_IN</text>
<text x="82.5" y="135.5">SW_ARM</text>
<text x="83.8" y="132.9">SW4A</text>
<text x="158.8" y="136.8">R9</text>
<text x="226.6" y="132.9">GND</text>
<text x="246.9" y="132.9">GND</text>
<text x="39.3" y="141.8">BUT_COUNT</text>
<text x="42.7" y="139.3">SW_ARM</text>
<text x="69.1" y="141.8">SW2</text>
<text x="158.8" y="139.3">R</text>
<text x="186.7" y="138">R8</text>
<text x="186.7" y="140.6">10K</text>
<text x="195.6" y="138">D7</text>
<text x="195.6" y="140.6">3V</text>
<text x="225.7" y="143.1">+7.5V</text>
<text x="236.8" y="143.1">U14</text>
<text x="243.1" y="143.1">+3.3V_LORA</text>
<text x="276.2" y="143.1">R10</text>
<text x="286" y="141.8">D9</text>
<text x="37.6" y="144.4">BUT_INTERUP</text>
<text x="46.2" y="146.9">GND</text>
<text x="65.6" y="144.4">BUT_COUNT</text>
<text x="154.2" y="146.9">GND</text>
<text x="182.1" y="148.2">GND</text>
<text x="191" y="148.2">GND</text>
<text x="232.9" y="149.5">IN+</text>
<text x="234.5" y="145.6">BUCK_3V</text>
<text x="239.2" y="149.5">OUT+</text>
<text x="270.1" y="146.9">+3.3V</text>
<text x="277.4" y="145.6">R</text>
<text x="285.5" y="144.4">LED</text>
<text x="293.4" y="149.5">GND</text>
<text x="64.8" y="155.8">BUT_INTERUP</text>
<text x="69.1" y="153.3">SW1</text>
<text x="232.9" y="154.5">IN-</text>
<text x="239.2" y="154.5">OUT-</text>
<text x="226.6" y="160.9">GND</text>
<text x="246.9" y="160.9">GND</text>
<text x="53.8" y="166">GND</text>
<text x="91.9" y="166">GND</text>
<text x="36.7" y="183.7">U8</text>
<text x="32.5" y="186.3">CONN_OLED</text>
<text x="37.3" y="190.1">GND</text>
<text x="47.5" y="190.1">GND</text>
<text x="124.1" y="190.8">BATTERY_3.7V</text>
<text x="133.5" y="188.3">BT1</text>
<text x="152.4" y="188.8">BMS_2S</text>
<text x="154.2" y="186.3">U10</text>
<text x="238.5" y="190.1">U7</text>
<text x="244.7" y="188.8">NRST</text>
<text x="245.7" y="191.4">RXD</text>
<text x="245.9" y="186.3">VDD</text>
<text x="255.8" y="186.3">VDD</text>
<text x="255.8" y="188.8">NRST</text>
<text x="255.8" y="191.4">RXD</text>
<text x="284.5" y="190.1">U6</text>
<text x="37.6" y="192.6">VCC</text>
<text x="37.6" y="197.7">SDA</text>
<text x="37.7" y="195.2">SCL</text>
<text x="47.5" y="197.7">SDA</text>
<text x="47.5" y="195.2">SCL</text>
<text x="47.5" y="192.6">VCC</text>
<text x="76.2" y="195.2">U9</text>
<text x="76.2" y="192.6">OLED</text>
<text x="150.4" y="192.6">BAT+</text>
<text x="150.4" y="195.2">M</text>
<text x="150.4" y="197.7">BAT-</text>
<text x="159" y="192.6">P+</text>
<text x="159" y="197.7">P-</text>
<text x="168.1" y="192.6">+</text>
<text x="174" y="193.9">U11</text>
<text x="174" y="196.4">CONN_POWER</text>
<text x="230.1" y="192.6">CONN_LORA</text>
<text x="245.6" y="196.4">GND</text>
<text x="246" y="193.9">TXD</text>
<text x="255.8" y="193.9">TXD</text>
<text x="255.8" y="196.4">GND</text>
<text x="284.5" y="192.6">RYLR993_LITE</text>
<text x="124.1" y="201">BATTERY_3.7V</text>
<text x="133.5" y="198.4">BT2</text>
</g>
<g font-size="1.8" fill="#a90000">
<text x="269.8" y="45.5">1</text>
<text x="144.1" y="53.1">1</text>
<text x="269.8" y="48">2</text>
<text x="269.8" y="50.5">3</text>
<text x="269.8" y="53.1">4</text>
<text x="144.1" y="55.6">2</text>
<text x="144.1" y="58.2">3</text>
<text x="70.4" y="64.5">1</text>
<text x="144.1" y="60.7">4</text>
<text x="144.1" y="63.2">5</text>
<text x="144.1" y="65.8">6</text>
<text x="269.8" y="63.2">1</text>
<text x="269.8" y="65.8">2</text>
<text x="70.4" y="67.1">2</text>
<text x="70.4" y="69.6">3</text>
<text x="144.1" y="68.3">7</text>
<text x="269.8" y="68.3">3</text>
<text x="269.8" y="70.9">4</text>
<text x="70.4" y="72.1">4</text>
<text x="70.4" y="74.7">5</text>
<text x="70.4" y="77.2">6</text>
<text x="144.1" y="75.9">5</text>
<text x="144.1" y="73.4">6</text>
<text x="269.8" y="73.4">5</text>
<text x="70.4" y="79.8">7</text>
<text x="144.1" y="83.6">2</text>
<text x="144.1" y="81">3</text>
<text x="144.1" y="78.5">4</text>
<text x="144.1" y="86.1">1</text>
<text x="144.1" y="95">1</text>
<text x="144.1" y="100.1">2</text>
<text x="274.9" y="125.5">1</text>
<text x="274.9" y="122.9">2</text>
<text x="274.9" y="120.4">3</text>
<text x="51.4" y="133.1">1</text>
<text x="51.4" y="135.6">2</text>
<text x="56.4" y="133.1">1</text>
<text x="64.1" y="133.1">2</text>
<text x="51.4" y="138.2">3</text>
<text x="51.4" y="140.7">4</text>
<text x="51.4" y="143.3">5</text>
<text x="81.8" y="138.2">1</text>
<text x="89.5" y="138.2">2</text>
<text x="51.4" y="145.8">6</text>
<text x="250.8" y="185.2">1</text>
<text x="253.3" y="185.2">1</text>
<text x="42.5" y="189">1</text>
<text x="42.5" y="191.5">2</text>
<text x="45" y="191.5">3</text>
<text x="45" y="189">4</text>
<text x="165.7" y="191.5">1</text>
<text x="250.8" y="187.7">2</text>
<text x="250.8" y="190.2">3</text>
<text x="253.3" y="187.7">2</text>
<text x="253.3" y="190.2">3</text>
<text x="42.5" y="194.1">3</text>
<text x="42.5" y="196.6">4</text>
<text x="45" y="196.6">1</text>
<text x="45" y="194.1">2</text>
<text x="165.7" y="196.6">2</text>
<text x="250.8" y="192.8">4</text>
<text x="250.8" y="195.3">5</text>
<text x="253.3" y="192.8">4</text>
<text x="253.3" y="195.3">5</text>
</g>
</svg>
